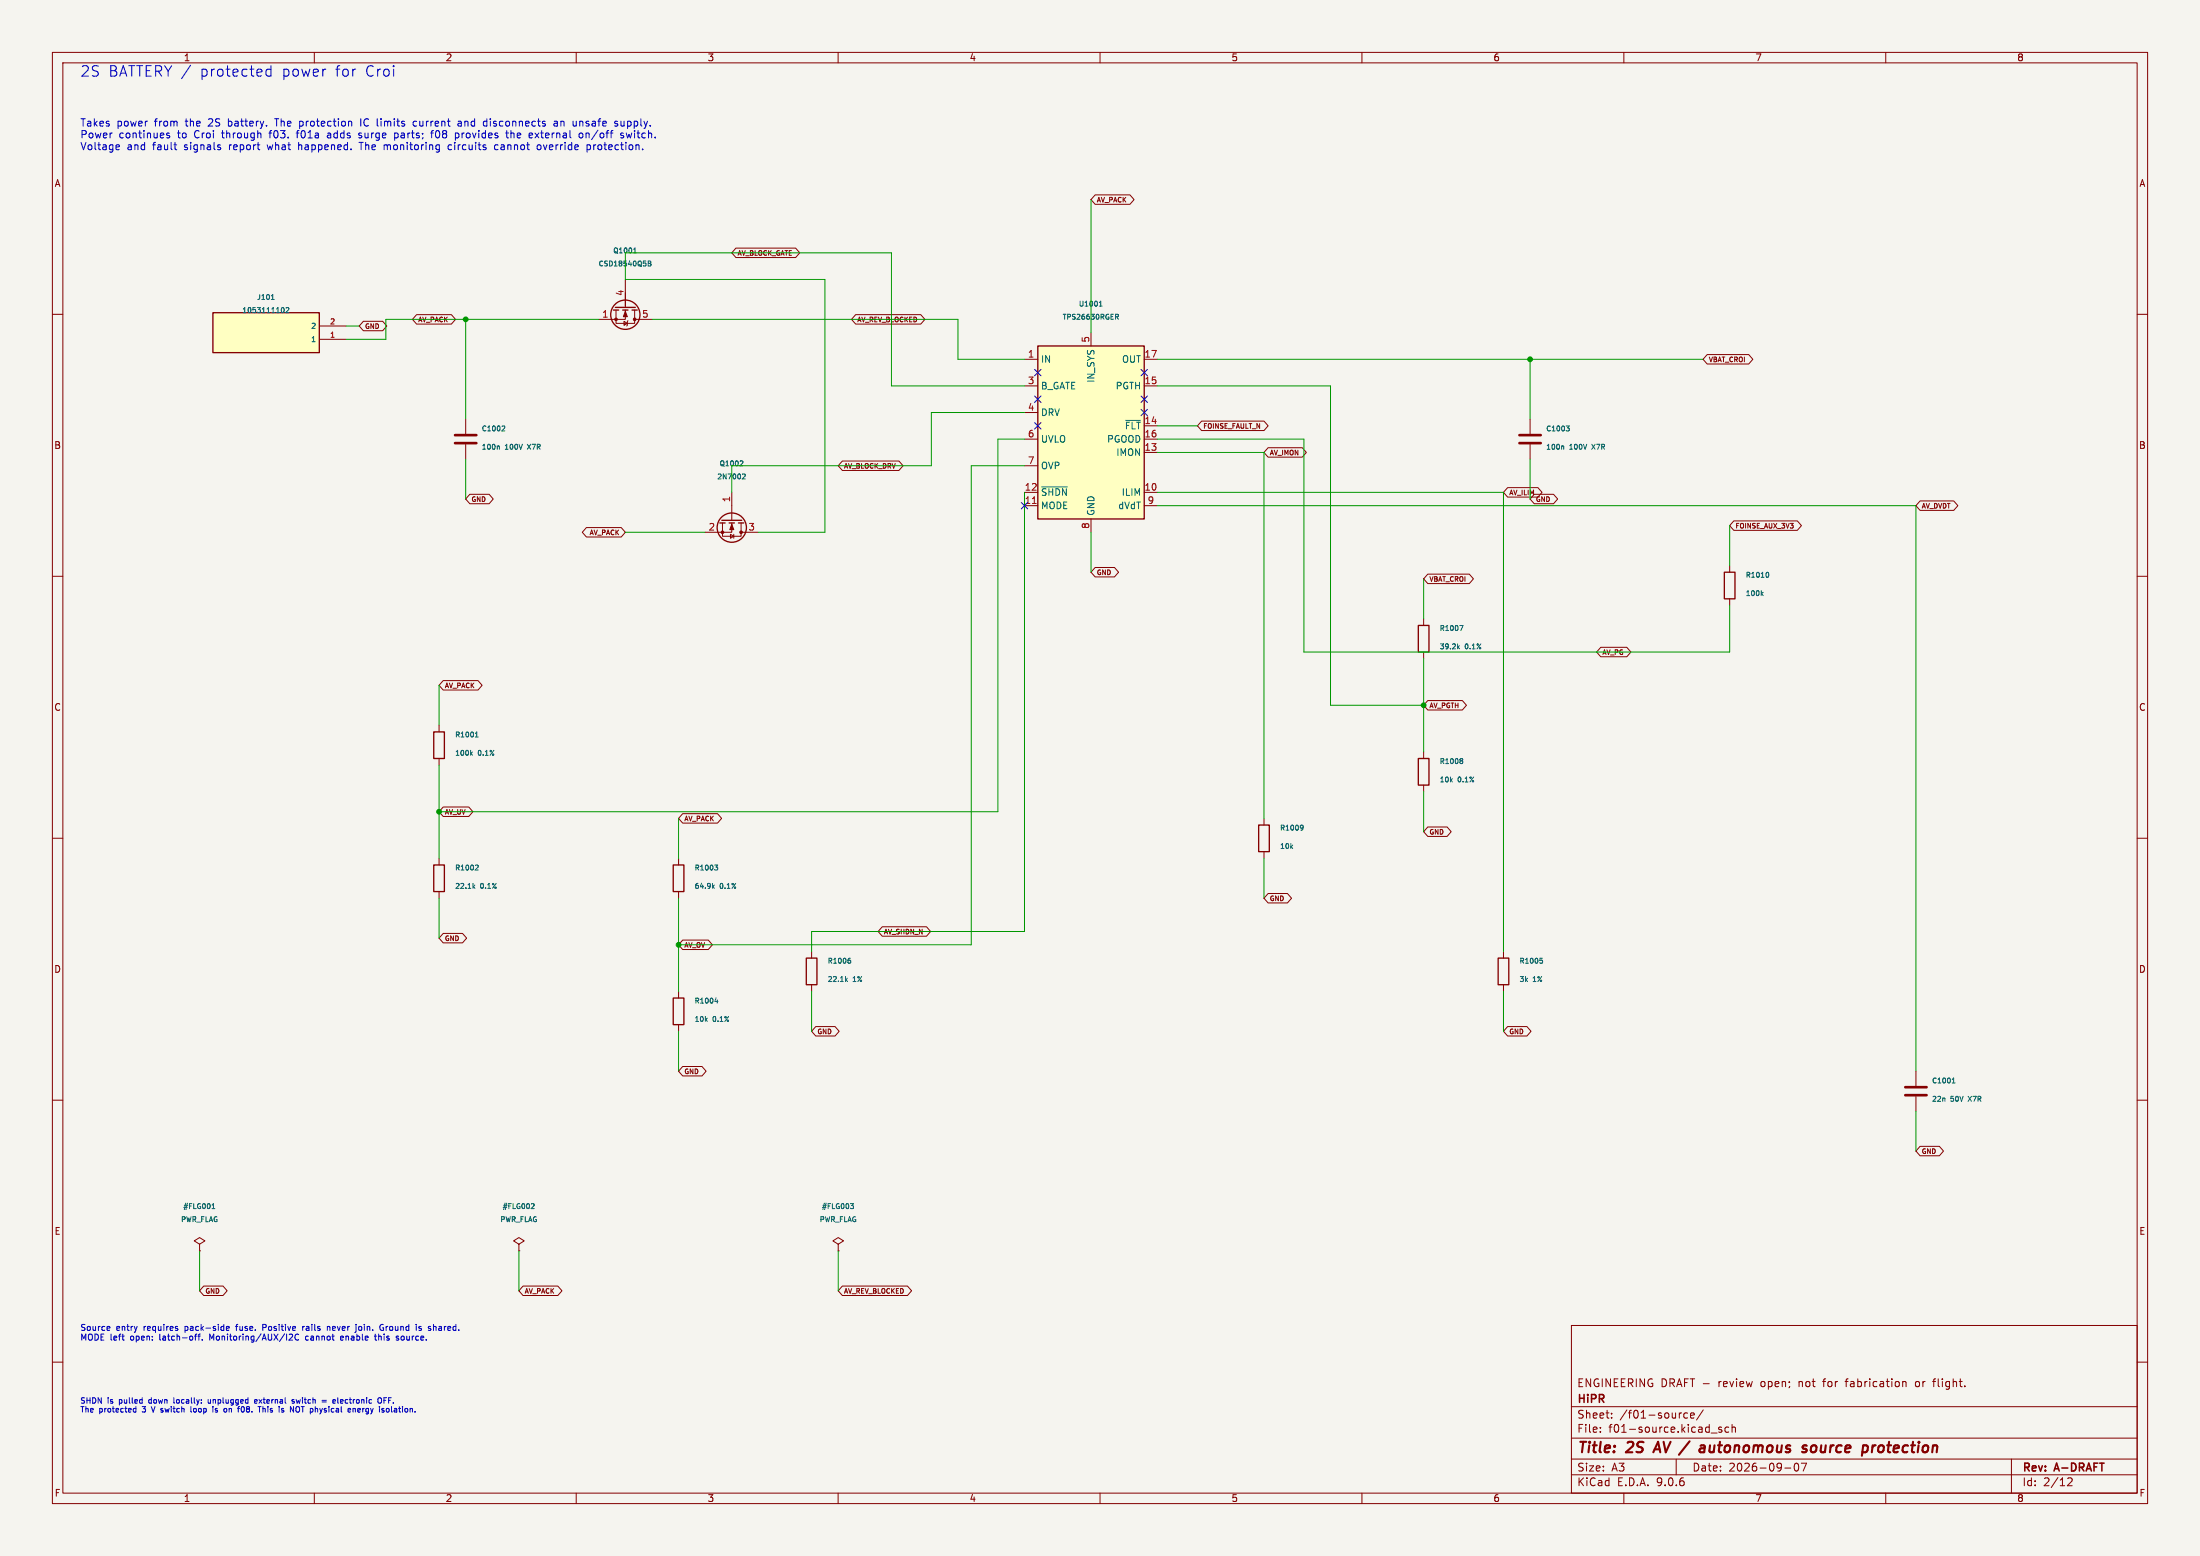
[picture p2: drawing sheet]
<svg xmlns="http://www.w3.org/2000/svg" width="420mm" height="297mm" viewBox="0 0 420 297" stroke-linecap="round" stroke-linejoin="round" font-family="sans-serif">
<path d="M0 0h420v297h-420z" fill="#f5f4ef" stroke="#f5f4ef" stroke-width=".19"/>
<g fill="none" stroke="#840000" stroke-width=".19">
<path d="M10 10h400v277h-400zM12 12h396v273h-396zM60 10v2M110 10v2M160 10v2M210 10v2M260 10v2M310 10v2M360 10v2M10 60h2M408 60h2M292.1 80v2.8"/>
<path d="M292.1 84.8v2.8M10 110h2M271.8 118.1v1.3M330.2 108v1.2M330.2 114.3v1.3M408 110h2M271.8 124.5v1.2M10 160h2M241.3 156.2v1.3M408 160h2M83.8 163.8v1.3M83.8 170.2v1.3"/>
<path d="M241.3 162.6v1.2M154.9 181.6v1.3M154.9 188v1.2M287 181.6v1.3M287 188v1.2M10 210h2M365.8 204.5v2.8M365.8 209.3v2.8M408 210h2M300 253h108v32h-108zM10 260h2M300 278.5h108"/>
<path d="M300 274.5h108M300 268.5h108M305.5 273.2v.2M305.5 272.5v.1M307.7 270.5v.2M307.7 269.8v.1M320 278.5v3M320.9 269.7h.1M322.2 269.8l-.5-.1-.3 .3 .2 .6h.6M322.7 270.2l.7-.2v-.2l-.5-.1-.2 .2 .1 .7h.6M325.2 269.1l-1.3 1.9M326.7 273.5h1.1"/>
<path d="M328.7 272.5l-.4-.1-.2 .2 .1 .2 .5 .2v.3h-.6M330 272.5l-.4-.1-.3 .3 .1 .6h.6M330.7 272.5l.2-.1 .3 .1 .1 .9M330.7 271.9v1.5M342.7 279.4l.2-.1a.8 .8 0 0 1 .5 .7 .8 .8 0 0 1-.5 .8l-.2-.2-.2-.4zM343.9 279.3h1l-.7 1.5M352.2 263.7h.6M363.3 263.8h.5l.1 .9M365.9 263.7l-.2 .3v.4l.2 .3M368.9 263.7h.6M369.5 263.2l-.3 .2v1.3M384 278.5v6.5"/>
<path d="M408 260h2M60 285v2M110 285v2M160 285v2M210 285v2M260 285v2M300 281.5h108M310 285v2M340.7 280.2h1.2M360 285v2M394.7 282.2l.6-.1 .2 .1 .1 .3-.9 1.1h.9"/>
</g>
<path d="M316.5 275.2l-.9 2M324.6 276h.8l-.1 1.2M325.3 277.1l-.6 .1M325.4 276.3l-.6 .1M344.5 275.9l.4 .1M344.7 276.5l.1 .1 .1 .3-.3 .3M346.6 276a.59 .59 0 0 0-.9 .3v.7a.53 .53 0 0 0 .9 0M358.1 275.9l-.5 .2M358.7 276.1l-.2 .7 .2 .3" fill="none" stroke="#840000" stroke-width=".4"/>
<path d="M270.8 119.4h2v5.1h-2zM329.2 109.2h2v5.1h-2zM240.3 157.5h2v5.1h-2zM82.8 165.1h2v5.1h-2zM153.9 182.9h2.1v5.1h-2.1zM286 182.9h2v5.1h-2z" fill="none" stroke="#840000" stroke-width=".25"/>
<g fill="none" stroke="#006464" stroke-width=".19">
<path d="M298.3 85.1l.2 .2v.5M299 81.3h.6l-.3 .4 .2 .1 .1 .3-.2 .2h-.3M278.7 119.4h.6l-.4 1M336.3 113.3l.3 .4M336.6 113.1l-.4 .3M337.4 109.2a.59 .59 0 0 1 0 1M278.3 123.5l.3 .4M278.6 123.2l-.3 .4M248.4 157.5l.3 .1 .1 .4M248.7 158l-.3 .1M248.8 158l-.3 .5M248.8 157.9l-.1 .1"/>
<path d="M90.4 169.2l.3 .4M90.7 168.9l-.4 .4M90.9 165.1l.3 .1 .1 .2-.6 .7h.6M161.5 187l.3 .4M161.8 186.7l-.4 .4M162 183.3l.4 .1v.4l-.4 .1M162.1 182.9h.2M294 182.9h.4M294.1 183.3l.4 .1-.1 .4-.3 .1M372.7 206.7h.5M372.8 206l.2-.2v.9"/>
</g>
<path d="M290.1 83.1h4M290.1 84.6h4M363.7 207.5h4.1M363.7 209h4.1" fill="none" stroke="#840000" stroke-width=".51"/>
<path d="M198.1 66h20.3v33.1h-20.3z" fill="#ffffc2"/>
<g fill="none" stroke="#840000" stroke-width=".25">
<path d="M117.1 59.2h1M117.5 58.7h3.8M118.9 59.2h1M120.6 59.2h1.1M198.1 66h20.3v33.1h-20.3zM137.4 99.8h1M137.8 99.3h3.8M139.2 99.8h1M141 99.8h1M82.8 139.7h2v5.1h-2zM270.8 144.8h2v5.1h-2zM128.5 165.1h2.1v5.1h-2.1z"/>
<path d="M128.5 190.5h2.1v5.1h-2.1z"/>
<circle cx="119.4" cy="60.1" r="2.79"/>
<circle cx="139.7" cy="100.7" r="2.79"/>
</g>
<g fill="none" stroke="#840000" stroke-width=".19">
<path d="M117.6 59.2v2.5h3.6v-2.5M119.4 59.2v1.8h-5.1M119.4 53.3v5.4M119.1 61.3l.7 .4-.7 .4zM119.9 61.2l-.3 1M121.2 61h3.3M195.6 68.6h2.5M195.6 73.7h2.5M195.6 78.7h2.5M208.3 63.5v2.5M218.4 68.6h2.6M218.4 73.7h2.6"/>
<path d="M88.9 80v2.8M88.9 84.8v2.8M137.9 99.8v2.6h3.6v-2.6M139.7 99.8v1.8h-5.1M139.7 94v5.3M195.6 83.8h2.5M195.6 88.9h2.5M195.6 94h2.5M195.6 96.5h2.5M208.3 99.1v2.5M218.4 83.8h2.6M218.4 94h2.6"/>
<path d="M218.4 96.5h2.6M218.4 81.3h2.6M218.4 86.4h2.6M139.4 102l.7 .4-.7 .3zM140.1 102v.7M141.5 101.6h3.3M83.8 138.4v1.3M83.8 144.8v1.3M271.8 143.5v1.3M271.8 149.9v1.2M129.5 163.8v1.3M129.5 170.2v1.3"/>
<path d="M129.5 189.2v1.3M129.5 195.6v1.3M38.1 237.5l1-.6-1-.7-1 .7 1 .6v1.3M38.1 238.8h.1M99.1 237.5l1-.6-1-.7-1.1 .7 1.1 .6v1.3M99.1 238.8h.1M160 237.5l1-.6-1-.7-1 .7 1 .6v1.3M160 238.8h.1"/>
</g>
<g fill="none" stroke="#006464" stroke-width=".19">
<path d="M121 48.3h.5M121.1 47.5l.1-.2v1M123.7 49.8h.4l.1 .2-.1 .3 .2 .3-.2 .2h-.4zM123.7 50.3h.4M209.9 58.4h.5M209.9 57.8l.2-.3v.9M213 60h.3l.2 .2-.1 .2-.4 .1M213.2 60.5l.3 .4M95.1 85.1l.2 .2v.5M96 81.3h.3l.1 .3-.6 .7h.6M141.4 88h.3l.1 .2-.6 .7h.6M141.8 90.5h.3l.2 .2-.6 .7h.6"/>
<path d="M198.9 92.9h4.8M214.9 80.2h2.8M90.8 139.9l.2-.2v1M89.9 143.8l.3 .4M90.2 143.5l-.4 .4M90.7 140.7h.6M278.9 144.8l.4 .2-.2 .2M278.9 145.2h.2M279.1 145.2l.2 .4-.4 .2M136.1 169.2l.3 .4M136.4 168.9l-.4 .4M136.4 165.1h.6l-.3 .4 .3 .1v.3l-.2 .2h-.2"/>
<path d="M136.5 191.2h.6M136.9 190.8v.7M40.5 230.7h.5M40.6 230l.1-.3v1M101.6 229.7l.3 .1 .1 .2-.6 .7h.6M162.3 229.7h.6l-.3 .4 .3 .1v.3l-.1 .2h-.3"/>
</g>
<path d="M197.1 96.1h.7" fill="none" stroke="#a90000" stroke-width=".19"/>
<g fill="#840000" stroke="#840000" stroke-width=".19">
<path d="M139.7 100.1l.4 1h-.8z"/>
<path d="M119.4 59.4l.4 1.1h-.8z"/>
<circle cx="141.5" cy="101.6" r=".25"/>
<circle cx="137.9" cy="101.6" r=".25"/>
<circle cx="121.2" cy="61" r=".25"/>
<circle cx="117.6" cy="61" r=".25"/>
</g>
<path d="M86.9 83.1h4M86.9 84.6h4" fill="none" stroke="#840000" stroke-width=".51"/>
<path d="M40.6 59.7h20.4v7.6h-20.4z" fill="#ffffc2"/>
<path d="M40.6 59.7h20.4v7.6h-20.4z" fill="none" stroke="#840000" stroke-width=".25"/>
<g fill="none" stroke="#840000" stroke-width=".19">
<path d="M209.1 37.2h6.6l.8 .9-.8 .9h-6.6l-.8-.9zM140.5 47.4h11.4l.8 .9-.8 .9h-11.4l-.8-.9zM61 64.8h5M61 62.2h5M69.4 61.3h3.7l.7 .9-.7 .9h-3.7l-.8-.9zM79.5 60.1h6.7l.8 .9-.8 .9h-6.7l-.8-.9zM163.3 60.1h12.5l.8 .9-.8 .9h-12.5l-.7-.9zM325.9 67.7h7.9l.8 .9-.8 .9h-7.9l-.8-.9zM89.7 94.3h3.7l.8 1-.8 .9h-3.7l-.8-.9zM160.8 88h10.8l.8 .9-.8 .9h-10.8l-.8-.9zM229.4 80.4h11.9l.8 .9-.8 .9h-11.9l-.8-.9zM242.1 85.5h6.5l.8 .9-.8 .9h-6.5l-.8-.9z"/>
<path d="M287.8 93.1h5.8l.8 .9-.8 .9h-5.8l-.8-.9zM292.9 94.3h3.7l.8 1-.8 .9h-3.7l-.8-.9zM331 99.4h12.1l.8 .9-.8 .9h-12.1l-.8-.9zM366.5 95.6h6.5l.8 .9-.8 .9h-6.5l-.7-.9zM111.9 100.7h6.7l.8 .9-.8 .9h-6.7l-.7-.9zM209.1 108.3h3.7l.7 .9-.7 .9h-3.7l-.8-.9zM272.6 109.6h7.9l.8 .9-.8 .9h-7.9l-.8-.9zM84.6 129.9h6.7l.7 .9-.7 .9h-6.7l-.8-.9zM272.6 133.7h6.6l.8 .9-.8 .9h-6.6l-.8-.9zM305.6 123.6h5l.7 .9-.7 .9h-5l-.8-.9zM84.6 154h4.9l.8 .9-.8 .9h-4.9l-.8-.9zM130.3 155.3h6.7l.8 .9-.8 .9h-6.7l-.8-.9z"/>
<path d="M272.6 157.8h3.7l.7 1-.7 .9h-3.7l-.8-.9zM84.6 178.2h3.7l.8 .9-.8 .9h-3.7l-.8-.9zM130.3 179.4h4.9l.8 .9-.8 .9h-4.9l-.8-.9zM168.4 176.9h8.5l.8 .9-.8 .9h-8.5l-.8-.9zM242.1 170.5h3.7l.8 1-.8 .9h-3.7l-.8-.9zM155.7 195.9h3.7l.8 1-.8 .9h-3.7l-.8-.9zM287.8 195.9h3.7l.8 1-.8 .9h-3.7l-.8-.9zM130.3 203.6h3.7l.8 .9-.8 .9h-3.7l-.8-.9zM366.5 218.8h3.7l.8 .9-.8 .9h-3.7l-.7-.9zM38.9 245.5h3.7l.8 .9-.8 .9h-3.7l-.8-.9zM99.8 245.5h6.7l.8 .9-.8 .9h-6.7l-.7-.9zM160.8 245.5h12.4l.8 .9-.8 .9h-12.4l-.8-.9z"/>
</g>
<path d="M51.8 57.2h.5M52 56.3l.1-.1v1M53.8 58.8l.1-.1a.46 .46 0 0 1 .4 .5 .46 .46 0 0 1-.5 .4M54.6 58.8l.4-.1 .1 .3-.5 .7h.5" fill="none" stroke="#006464" stroke-width=".19"/>
<g fill="none" stroke="#009600" stroke-width=".19">
<path d="M208.3 38.1v25.4M66 62.2h2.6M88.9 61v19M114.3 61h-40.6v3.8h-7.7M124.5 61h58.4v7.6h12.7M195.6 78.7h-17.8v10.2h-38.1v5.1M195.6 73.7h-25.4v-25.4h-50.8v5h38.1v48.3h-12.7M221 73.7h33v60.9h17.8M221 68.6h104.1M292.1 68.6v11.4M88.9 87.6v7.7M195.6 88.9h-10.2v91.4h-55.9"/>
<path d="M195.6 83.8h-5.1v71.1h-106.7M195.6 94v83.8h-40.7v3.8M221 94h66v87.6M221 83.8h27.9v40.7h81.3v-8.9M221 86.4h20.3v69.8M221 96.5h144.8v108M221 81.3h7.6M292.1 87.6v7.7M119.4 101.6h15.2M208.3 101.6v7.6M271.8 110.5v7.6M330.2 100.3v7.7"/>
<path d="M83.8 130.8v7.6M271.8 125.7v17.8M83.8 146.1v17.7M129.5 156.2v7.6M271.8 151.1v7.7M83.8 171.5v7.6M129.5 171.5v17.7M241.3 163.8v7.7M129.5 196.9v7.6M154.9 189.2v7.7M287 189.2v7.7M365.8 212.1v7.6"/>
<path d="M38.1 238.8v7.6M99.1 238.8v7.6M160 238.8v7.6"/>
</g>
<g fill="none" stroke="#000084" stroke-width=".19">
<path d="M197.5 70.5l1.2 1.2M197.5 75.6l1.2 1.2M198.7 70.5l-1.2 1.2M198.7 75.6l-1.2 1.2M217.8 75.6l1.2 1.2M217.8 78.1l1.2 1.2M217.8 70.5l1.2 1.2M219 75.6l-1.2 1.2M219 78.1l-1.2 1.2M219 70.5l-1.2 1.2M195 95.9l1.2 1.2M196.2 95.9l-1.2 1.2"/>
<path d="M197.5 80.7l1.2 1.2M198.7 80.7l-1.2 1.2"/>
</g>
<g fill="none" stroke="#0000c2" stroke-width=".19">
<path d="M36.4 12.4l-1.7 2.6M51.7 12.5v2M51.7 13.3l-.6-.1-.3 .4v.6l.2 .2h.7M22.3 27.6l.4 .1 .1 .3-.7 .1M22.7 28.5l-.4 .1M32.3 25.5l-.3-.1-.2 .2 .1 .2 .4 .1v.4h-.5M33.2 27.6h.5M33.5 28.5l.2 .1M41.9 28.1l.2 .2-.2 .3M41.9 27.6l.2 .1M52.4 22.7h.8M56.5 25.4h.6"/>
<path d="M57 27.2v1.4M57.2 23.1v1.4M57.2 24l.4 .1M57.2 27.6l-.2 .2M57.6 23.1l-.4 .1M63 25.8h-.3l-.2 .2v.3h.5M67.1 23.2v.9M68.5 26.3h.5M68.5 27.2h.8M68.9 22.7v1.4M69 25.5l-.3-.1-.2 .2v.2l.5 .1M75.3 25.5l.4-.1 .2 .1"/>
<path d="M75.3 25.4v1.4M75.9 26.2l-.2 .1h-.4M79.5 23.2l-.4-.1-.2 .3 .1 .6h.5M82.2 25.4h.5M82.4 25.1v1.2M86.2 27.7l-.4-.1-.3 .3 .2 .6h.5M86.9 25.5l.4-.1 .3 .3-.1 .6h-.6M87.5 23.2h.5l.1 .9M88.1 23.5h-.5l-.2 .2 .2 .4 .5-.1M92.8 23.1l.1 .1M92.9 22.7v1.4M92.9 24l-.1 .1"/>
<path d="M94.5 27.8v.6l.2 .2 .4-.1M96.5 25.4h.6M96.7 24.9v1.2l.4 .2M97.5 24.9v1.4M97.9 25.4l-.4 .1M102.1 25.4l.8 .9M102.6 27.8l.2-.2 .4 .2 .1 .5-.2 .2-.3 .1-.2-.2zM102.9 25.4l-.8 .9M105.8 23.2h.5l.1 .9M106.4 23.5h-.5l-.2 .2 .2 .4 .5-.1M110.6 25.5l.2-.1 .4 .1 .1 .6-.2 .2h-.3l-.2-.1zM110.7 23.1v1"/>
<path d="M111.1 23.1l-.4 .2M111.9 25.4v.9M112.1 25.4l-.2 .1M112.1 27.7l.4-.1 .2 .3-.1 .6h-.5M112.1 27.6v1.4M117.9 23.7v.3M118.5 23.1l.1 .9h.5M119 25.5l-.3-.1-.2 .2v.2l.5 .1v.4h-.5M119.5 25.4l.3 .9 .3-.6 .2 .6M20.6 253.2h.3l.1 .3-.6 .1M20.9 253.9h-.3M23.6 255.8h.1"/>
<path d="M33.8 253.6l.2 .1-.2 .2M33.8 253.2h.1M38 254.8v1M38.6 255.7v.1M40.4 255.5l-.4-.9v1.2M43.2 253.6l.6-.1-.1-.3h-.3l-.2 .1 .1 .6h.4M45 253.2h.4M50.2 253.4h.4M50.6 252.8h-.4v1.1M55.9 254.9l-.1 .2-.6 .7h.7M56.4 254.9a.51 .51 0 0 0 0 .7 .51 .51 0 0 0 .6 .1M57.8 253.2v.7"/>
<path d="M58.1 253.2l-.3 .2M58.8 255h-.3l-.2 .3 .1 .4 .4 .1M62.5 253.2v.7M62.5 253.3l.4-.1 .1 .7M65.6 255.2l-.2-.2-.4 .2 .1 .5h.4M65.6 255.3l-.6 .1M68 252.8v.1M68.8 253.2l-.3 .2v.4l.3 .1M71.6 254.6v1l.3 .2M72.3 254.6v1.2M72.7 252.9h.5M73 253.5h.2v.3l-.5 .1"/>
<path d="M73.7 253.2v.7M73.8 253.3l-.1 .1M75.8 255.4l.3 .1v.1l-.4 .2M75.8 255l.3 .1M76.7 255.1l-.1 .2 .1 .4M80 253.5l.4 .1 .1 .2-.2 .1h-.3M80 253.2h.4M82.9 253.2l.3 .1v.6M25.4 269.3l.2 .2h.3M25.9 268.5v1M28.9 268.5l.3 1M33.2 266.8v.9l.1 .1"/>
<path d="M36.4 268.5v.9l.2 .1M39.7 267.1l.1 .7 .4-.1M40.2 267.1v.7M40.6 268.8v.7M41.1 269.5h.3M41.1 269l.3 .2M43.3 269l-.1 .4M45.5 268.6v.9M46.6 269.1l-.1 .4h-.3M48.6 267.5l.5-.1-.1-.2-.3-.1-.1 .2v.5h.4M50.2 268.5v1M50.2 268.9h.4v.6"/>
<path d="M56.1 267.2l-.2-.1-.2 .2 .1 .1 .3 .1v.3h-.4M56.5 267.1l.2 .7M57.1 268.6l.1 .6a.35 .35 0 0 1-.5 .3M61.5 267.3h.8M61.5 267.6h.8M63.6 267.2h.4M64.5 266.8v.9l.1 .1M65 267.2v.6M65.5 267.4l-.5 .1M67.5 268.8l.3 .2v.5M68.3 269.2l.5-.1-.1-.2-.3-.1-.1 .2v.5h.4M72.2 266.9l.2-.1a.35 .35 0 0 1 .4 .3v.4a.35 .35 0 0 1-.2 .3 .35 .35 0 0 1-.4-.1"/>
<path d="M72.4 268.5v.1M73.3 267.3h.3M73.8 266.8h-.5v1M74.7 268.5v.9l.2 .1"/>
</g>
<g fill="#009600" stroke="#009600" stroke-width=".19">
<circle cx="88.9" cy="61" r=".46"/>
<circle cx="129.5" cy="180.3" r=".46"/>
<circle cx="83.8" cy="154.9" r=".46"/>
<circle cx="271.8" cy="134.6" r=".46"/>
<circle cx="292.1" cy="68.6" r=".46"/>
</g>
<g font-size="2.8" fill="#0000c2">
<text x="15.2" y="14.9">2S</text>
<text x="20.6" y="14.9">BATTERY /</text>
<text x="38.2" y="14.9">protected</text>
<text x="53.8" y="14.9">power</text>
<text x="64.1" y="14.9">for</text>
<text x="69.9" y="14.9">Croi</text>
</g>
<g font-size="2.8" fill="#840000">
<text x="301" y="277.9">Title:</text>
<text x="310.6" y="277.9">2S</text>
<text x="316.8" y="277.9">AV /</text>
<text x="327" y="277.9">autonomous</text>
<text x="347.4" y="277.9">source</text>
<text x="359.6" y="277.9">protection</text>
</g>
<g font-size="2.1" fill="#840000">
<text x="301" y="268.2">HiPR</text>
<text x="301" y="265">ENGINEERING DRAFT -</text>
<text x="328.2" y="265">review</text>
<text x="336.4" y="265">open;</text>
<text x="343.8" y="265">not</text>
<text x="348.6" y="265">for</text>
<text x="353.1" y="265">fabrication</text>
<text x="366.5" y="265">or</text>
<text x="370.1" y="265">flight.</text>
<text x="301" y="273.7">File:</text>
<text x="301" y="271">Sheet:</text>
<text x="307.1" y="273.7">f01-source.kicad_sch</text>
<text x="309.2" y="271">/f01-source/</text>
<text x="301" y="281.1">Size:</text>
<text x="307.6" y="281.1">A3</text>
<text x="323" y="281.1">Date:</text>
<text x="330" y="281.1">2026-09-07</text>
<text x="386" y="281.3">Rev:</text>
<text x="392.4" y="281.3">A-DRAFT</text>
<text x="301" y="283.9">KiCad</text>
<text x="308.7" y="283.9">E.D.A.</text>
<text x="316.3" y="283.9">9.0.6</text>
<text x="386" y="283.9">Id:</text>
<text x="390.1" y="283.9">2/12</text>
</g>
<g font-size="1.9" fill="#0000c2">
<text x="15.2" y="24.5">Takes</text>
<text x="15.2" y="26.7">Power</text>
<text x="15.2" y="29">Voltage</text>
<text x="22.3" y="24.5">power</text>
<text x="22.7" y="26.7">continues</text>
<text x="24.2" y="29">and</text>
<text x="29.3" y="29">fault</text>
<text x="29.6" y="24.5">from</text>
<text x="34" y="26.7">to</text>
<text x="35.4" y="29">signals</text>
<text x="35.6" y="24.5">the</text>
<text x="37.3" y="26.7">Croi</text>
<text x="40.1" y="24.5">2S</text>
<text x="42.7" y="26.7">through</text>
<text x="44.1" y="24.5">battery.</text>
<text x="44.1" y="29">report</text>
<text x="51.6" y="29">what</text>
<text x="52" y="26.7">f03.</text>
<text x="53.2" y="24.5">The</text>
<text x="57.4" y="26.7">f01a</text>
<text x="57.6" y="29">happened.</text>
<text x="58" y="24.5">protection</text>
<text x="63.3" y="26.7">adds</text>
<text x="69.5" y="26.7">surge</text>
<text x="69.5" y="29">The</text>
<text x="69.9" y="24.5">IC limits</text>
<text x="74.3" y="29">monitoring</text>
<text x="76.5" y="26.7">parts;</text>
<text x="80.3" y="24.5">current</text>
<text x="83.7" y="26.7">f08</text>
<text x="86.8" y="29">circuits</text>
<text x="88.5" y="26.7">provides</text>
<text x="89" y="24.5">and</text>
<text x="94" y="24.5">disconnects</text>
<text x="95.8" y="29">cannot</text>
<text x="98.4" y="26.7">the</text>
<text x="102.9" y="26.7">external</text>
<text x="104.1" y="29">override</text>
<text x="107.7" y="24.5">an</text>
<text x="111.5" y="24.5">unsafe</text>
<text x="112.7" y="26.7">on/off</text>
<text x="113.8" y="29">protection.</text>
<text x="119.6" y="24.5">supply.</text>
<text x="120.8" y="26.7">switch.</text>
</g>
<g font-size="1.8" fill="#840000">
<text x="35" y="11.9">1</text>
<text x="85" y="11.9">2</text>
<text x="135" y="11.9">3</text>
<text x="185" y="11.9">4</text>
<text x="235" y="11.9">5</text>
<text x="285" y="11.9">6</text>
<text x="335" y="11.9">7</text>
<text x="385" y="11.9">8</text>
<text x="10.3" y="35.9">A</text>
<text x="408.3" y="35.9">A</text>
<text x="10.3" y="85.9">B</text>
<text x="408.2" y="85.9">B</text>
<text x="10.3" y="135.9">C</text>
<text x="408.2" y="135.9">C</text>
<text x="10.3" y="185.9">D</text>
<text x="408.2" y="185.9">D</text>
<text x="10.3" y="235.9">E</text>
<text x="408.3" y="235.9">E</text>
<text x="10.3" y="285.9">F</text>
<text x="35" y="286.9">1</text>
<text x="85" y="286.9">2</text>
<text x="135" y="286.9">3</text>
<text x="185" y="286.9">4</text>
<text x="235" y="286.9">5</text>
<text x="285" y="286.9">6</text>
<text x="335" y="286.9">7</text>
<text x="385" y="286.9">8</text>
<text x="408.3" y="285.9">F</text>
</g>
<g font-size="1.8" fill="#a90000">
<text x="119.1" y="56.6" transform="rotate(-90 119.1 56.6)">4</text>
<text x="114.9" y="60.7">1</text>
<text x="122.5" y="60.7">5</text>
<text x="208" y="65.5" transform="rotate(-90 208 65.5)">5</text>
<text x="196.1" y="68.3">1</text>
<text x="218.4" y="68.3">17</text>
<text x="196.1" y="73.4">3</text>
<text x="218.4" y="73.4">15</text>
<text x="196.1" y="78.5">4</text>
<text x="196.1" y="83.6">6</text>
<text x="218.4" y="81">14</text>
<text x="218.4" y="83.6">16</text>
<text x="196.1" y="88.6">7</text>
<text x="218.4" y="86.1">13</text>
<text x="139.4" y="96" transform="rotate(-90 139.4 96)">1</text>
<text x="195.5" y="93.7">12</text>
<text x="218.4" y="93.7">10</text>
<text x="135.2" y="101.3">2</text>
<text x="142.8" y="101.3">3</text>
<text x="195.5" y="96.3">11</text>
<text x="208" y="101" transform="rotate(-90 208 101)">8</text>
<text x="219" y="96.3">9</text>
</g>
<g font-size="1.8" fill="#006464">
<text x="198.6" y="69.4">IN</text>
<text x="214.1" y="69.4">OUT</text>
<text x="198.6" y="74.5">B_GATE</text>
<text x="209.1" y="73.2" transform="rotate(-90 209.1 73.2)">IN_SYS</text>
<text x="212.9" y="74.5">PGTH</text>
<text x="198.6" y="79.6">DRV</text>
<text x="214.6" y="82.1">~{FLT}</text>
<text x="198.6" y="84.7">UVLO</text>
<text x="198.6" y="89.8">OVP</text>
<text x="211.3" y="84.7">PGOOD</text>
<text x="213" y="87.2">IMON</text>
<text x="198.6" y="94.8">~{SHDN}</text>
<text x="214" y="94.8">ILIM</text>
<text x="198.6" y="97.4">MODE</text>
<text x="209.1" y="98.6" transform="rotate(-90 209.1 98.6)">GND</text>
<text x="213.4" y="97.4">dVdT</text>
</g>
<g font-size="1.6" fill="#0000c2">
<text x="15.2" y="254.4">Source</text>
<text x="15.2" y="256.2">MODE left</text>
<text x="22.2" y="254.4">entry</text>
<text x="25.1" y="256.2">open:</text>
<text x="27.6" y="254.4">requires</text>
<text x="30.8" y="256.2">latch-off.</text>
<text x="35.6" y="254.4">pack-side</text>
<text x="40.6" y="256.2">Monitoring/AUX/I2C</text>
<text x="45.7" y="254.4">fuse.</text>
<text x="50.9" y="254.4">Positive</text>
<text x="58.8" y="254.4">rails</text>
<text x="59.1" y="256.2">cannot</text>
<text x="63.7" y="254.4">never</text>
<text x="66.1" y="256.2">enable</text>
<text x="69.4" y="254.4">join.</text>
<text x="72.9" y="256.2">this</text>
<text x="74.2" y="254.4">Ground</text>
<text x="77.1" y="256.2">source.</text>
<text x="81.4" y="254.4">is</text>
<text x="83.9" y="254.4">shared.</text>
</g>
<g font-size="1.5" fill="#0000c2">
<text x="15.2" y="268.3">SHDN</text>
<text x="15.2" y="269.9">The</text>
<text x="18.9" y="269.9">protected</text>
<text x="20.5" y="268.3">is</text>
<text x="22.9" y="268.3">pulled</text>
<text x="27.4" y="269.9">3</text>
<text x="28.8" y="268.3">down</text>
<text x="29.4" y="269.9">V switch</text>
<text x="33.8" y="268.3">locally:</text>
<text x="37.3" y="269.9">loop</text>
<text x="40.6" y="268.3">unplugged</text>
<text x="41.8" y="269.9">is</text>
<text x="44.2" y="269.9">on</text>
<text x="47.1" y="269.9">f08.</text>
<text x="49.8" y="268.3">external</text>
<text x="51.3" y="269.9">This</text>
<text x="55.4" y="269.9">is</text>
<text x="57.2" y="268.3">switch</text>
<text x="57.8" y="269.9">NOT physical</text>
<text x="63.1" y="268.3">=</text>
<text x="65.5" y="268.3">electronic</text>
<text x="69.4" y="269.9">energy</text>
<text x="74.3" y="268.3">OFF.</text>
<text x="75.6" y="269.9">isolation.</text>
</g>
<g font-size="1.4" fill="#006464">
<text x="59.2" y="65.5">1</text>
<text x="59.2" y="63">2</text>
</g>
<g font-size="1.4" fill="#a90000">
<text x="62.9" y="64.5">1</text>
<text x="62.9" y="62">2</text>
</g>
<g font-size="1.3" fill="#840000">
<text x="209.3" y="38.8">AV_PACK</text>
<text x="140.7" y="49">AV_BLOCK_GATE</text>
<text x="69.6" y="63">GND</text>
<text x="79.8" y="61.7">AV_PACK</text>
<text x="163.6" y="61.7">AV_REV_BLOCKED</text>
<text x="326.1" y="69.3">VBAT_CROI</text>
<text x="229.6" y="82">FOINSE_FAULT_N</text>
<text x="161" y="89.6">AV_BLOCK_DRV</text>
<text x="242.3" y="87.1">AV_IMON</text>
<text x="89.9" y="96">GND</text>
<text x="288" y="94.7">AV_ILIM</text>
<text x="293.1" y="96">GND</text>
<text x="331.2" y="101.1">FOINSE_AUX_3V3</text>
<text x="366.8" y="97.3">AV_DVDT</text>
<text x="112.4" y="102.3">AV_PACK</text>
<text x="209.3" y="110">GND</text>
<text x="272.8" y="111.2">VBAT_CROI</text>
<text x="305.8" y="125.2">AV_PG</text>
<text x="84.8" y="131.6">AV_PACK</text>
<text x="272.8" y="135.4">AV_PGTH</text>
<text x="84.8" y="155.7">AV_UV</text>
<text x="130.6" y="157">AV_PACK</text>
<text x="272.8" y="159.5">GND</text>
<text x="242.3" y="172.2">GND</text>
<text x="84.8" y="179.8">GND</text>
<text x="168.7" y="178.5">AV_SHDN_N</text>
<text x="130.6" y="181.1">AV_OV</text>
<text x="156" y="197.6">GND</text>
<text x="288" y="197.6">GND</text>
<text x="130.6" y="205.2">GND</text>
<text x="366.8" y="220.5">GND</text>
<text x="39.1" y="247.1">GND</text>
<text x="100.1" y="247.1">AV_PACK</text>
<text x="161" y="247.1">AV_REV_BLOCKED</text>
</g>
<g font-size="1.3" fill="#006464">
<text x="114.2" y="51">CSD18540Q5B</text>
<text x="116.9" y="48.5">Q1001</text>
<text x="46.1" y="59.9">1053111102</text>
<text x="48.9" y="57.4">J101</text>
<text x="205.8" y="58.7">U1001</text>
<text x="202.7" y="61.2">TPS26630RGER</text>
<text x="91.8" y="82.5">C1002</text>
<text x="295" y="82.5">C1003</text>
<text x="91.8" y="86">100n</text>
<text x="96.4" y="86">100V</text>
<text x="100.9" y="86">X7R</text>
<text x="137.3" y="89.2">Q1002</text>
<text x="295" y="86">100n</text>
<text x="299.6" y="86">100V</text>
<text x="304.1" y="86">X7R</text>
<text x="136.8" y="91.7">2N7002</text>
<text x="333.1" y="110.5">R1010</text>
<text x="333.1" y="114">100k</text>
<text x="274.7" y="124.1">39.2k</text>
<text x="274.7" y="120.6">R1007</text>
<text x="279.7" y="124.1">0.1%</text>
<text x="86.8" y="140.9">R1001</text>
<text x="86.8" y="144.4">100k</text>
<text x="91.2" y="144.4">0.1%</text>
<text x="274.7" y="149.5">10k</text>
<text x="274.7" y="146">R1008</text>
<text x="278.3" y="149.5">0.1%</text>
<text x="244.2" y="158.7">R1009</text>
<text x="86.8" y="166.3">R1002</text>
<text x="132.5" y="166.3">R1003</text>
<text x="244.2" y="162.2">10k</text>
<text x="86.8" y="169.8">22.1k</text>
<text x="91.7" y="169.8">0.1%</text>
<text x="132.5" y="169.8">64.9k</text>
<text x="137.4" y="169.8">0.1%</text>
<text x="157.9" y="184.1">R1006</text>
<text x="290" y="184.1">R1005</text>
<text x="132.5" y="191.7">R1004</text>
<text x="157.9" y="187.6">22.1k</text>
<text x="162.8" y="187.6">1%</text>
<text x="290" y="187.6">3k</text>
<text x="292.6" y="187.6">1%</text>
<text x="132.5" y="195.2">10k</text>
<text x="136.1" y="195.2">0.1%</text>
<text x="368.7" y="207">C1001</text>
<text x="368.7" y="210.5">22n</text>
<text x="372.4" y="210.5">50V</text>
<text x="376" y="210.5">X7R</text>
<text x="34.4" y="233.5">PWR_FLAG</text>
<text x="34.9" y="231">#FLG001</text>
<text x="95.4" y="233.5">PWR_FLAG</text>
<text x="95.8" y="231">#FLG002</text>
<text x="156.4" y="233.5">PWR_FLAG</text>
<text x="156.8" y="231">#FLG003</text>
</g>
</svg>
